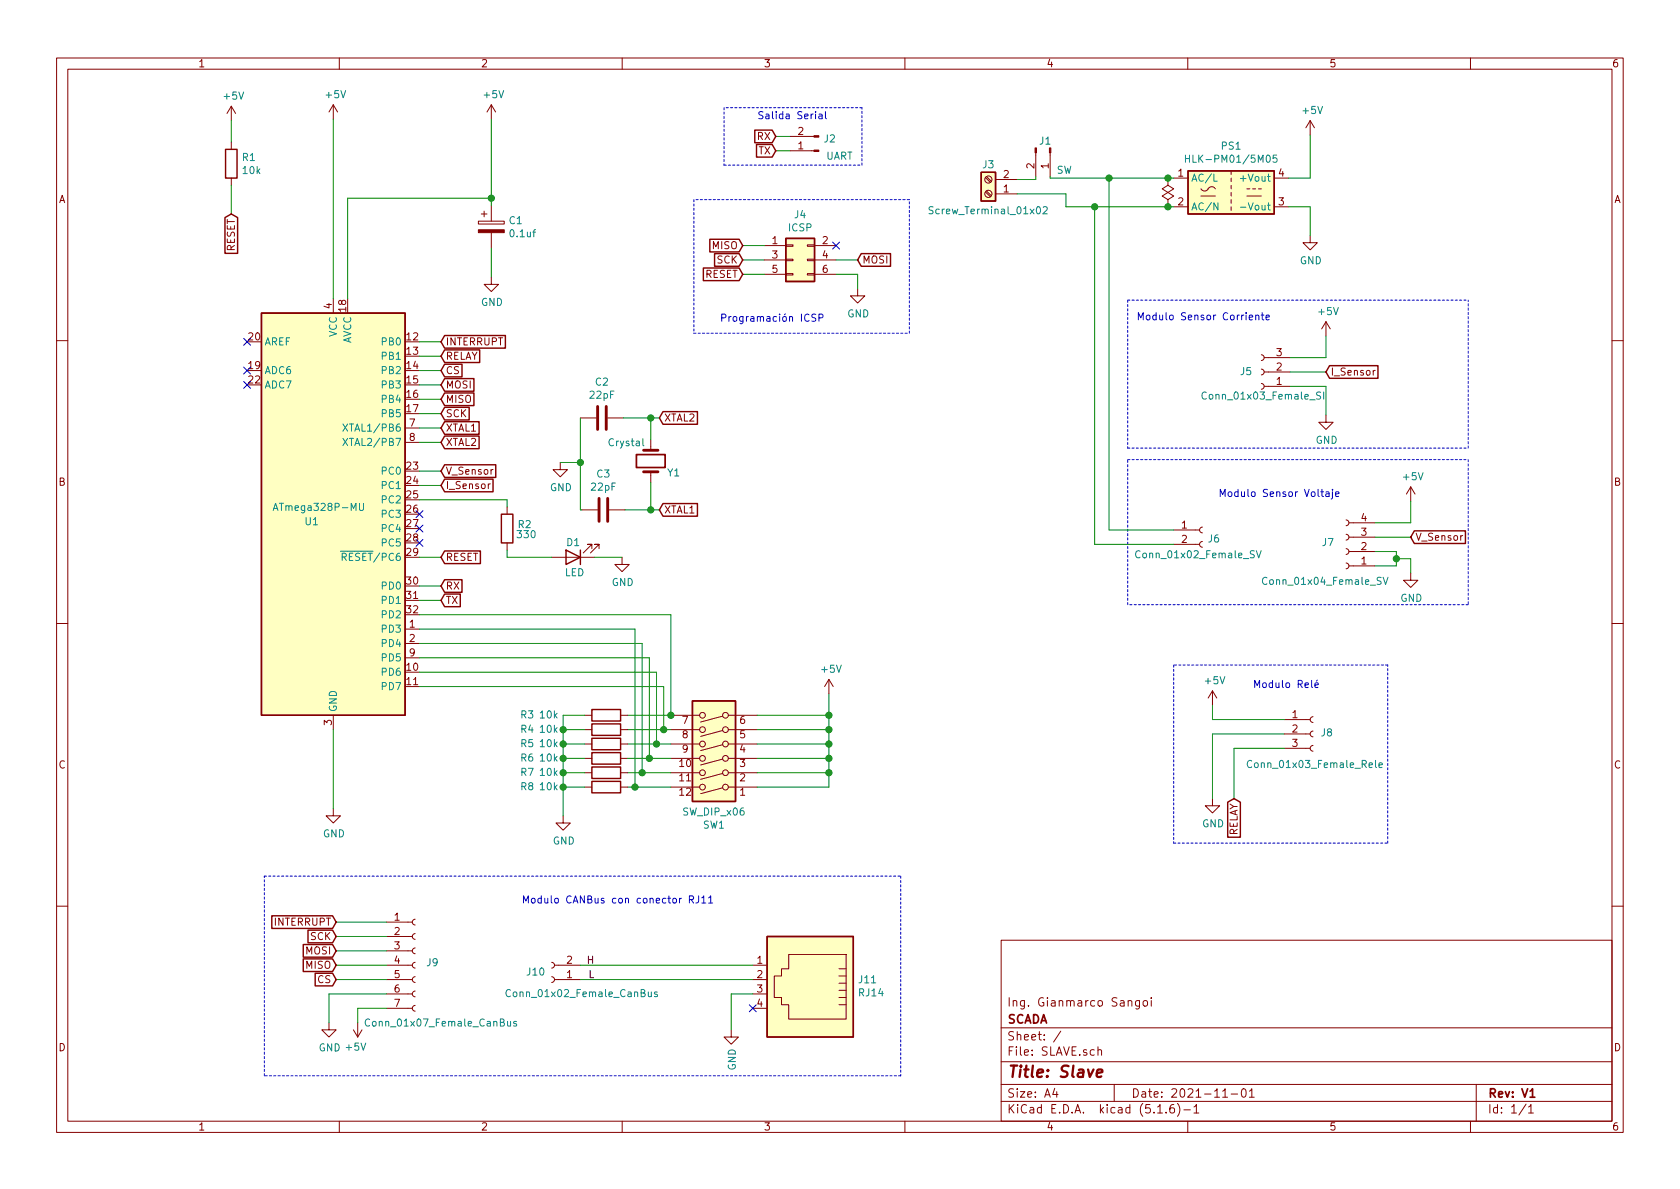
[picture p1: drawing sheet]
<svg xmlns="http://www.w3.org/2000/svg" width="297mm" height="210mm" viewBox="0 0 297 210" stroke-linecap="round" stroke-linejoin="round" font-family="sans-serif">
<g fill="none" stroke="#840000" stroke-width=".18">
<path d="M10 10.3h277v189.9h-277zM12 12.2h273v186.1h-273zM40.9 18.8v2.5M40.9 18.8l-.8 1.3M40.9 18.8l.8 1.3M58.9 18.5v2.6M58.9 18.5l-.7 1.3M58.9 18.5l.8 1.3M60 10.3v1.9M86.9 18.5v2.6M86.9 18.5l-.8 1.3M86.9 18.5l.7 1.3"/>
<path d="M110 10.3v1.9M160 10.3v1.9M210 10.3v1.9M260 10.3v1.9M40.9 25.1v1.3M40.9 31.5v1.3M84.6 39.1h4.6v.5h-4.6zM85.1 37.8h1M85.6 37.3v1M86.9 36.3v2.8M139.7 24.1h4.2M139.7 26.7h4.2"/>
<path d="M174.2 31.4l.9 .9M174.2 34l.9 .8M174.4 31.2l.9 .9M174.4 33.8l.9 .8M176 34.3h3.8M176 31.7h3.8M183.1 27v4.2M185.7 27v4.2M206.5 35.3l1-.6-1-.7-1 .7 1 .6v1.3M206.5 36.6h.1M206.5 31.5v1.3l1 .6-1 .6-1-.6 1-.6M206.5 31.5h.1"/>
<path d="M207.5 31.5h2.6M207.5 36.6h2.6M212.3 33.4a.81 .81 0 0 0 .8 .4 .81 .81 0 0 0 .7-.6 .73 .73 0 0 1 1.1 .2M212.3 34.7h2.6M217.7 30.2v.7M217.7 31.5v.6M217.7 32.8v.6M217.7 34v.7M217.7 35.3v.6M217.7 36.6v.6M220.5 34.7h2.5M220.5 33.4h.5"/>
<path d="M221.5 33.4h.5M222.5 33.4h.5M225.3 31.5h2.5M225.3 36.6h2.5M231.6 21.3l-.7 1.3M231.6 21.3v2.6M231.6 21.3l.8 1.3M58.9 52.8v2.6M86.9 49v1.3h1.2l-1.2 1.3-1.3-1.3h1.3M86.9 41.1v2.8M135.1 43.4h3.8M135.1 46h3.8"/>
<path d="M135.1 48.5h3.8M138.9 48.4h1.3v.2h-1.3zM138.9 43.3h1.3v.3h-1.3zM138.9 45.8h1.3v.3h-1.3zM142.7 48.4h1.3v.2h-1.3zM142.7 43.3h1.3v.3h-1.3zM142.7 45.8h1.3v.3h-1.3zM144 43.4h3.8M144 46h3.8M144 48.5h3.8M151.6 51v1.3h1.3l-1.3 1.3-1.2-1.3h1.2M231.6 41.7v1.2h1.3l-1.3 1.3-1.2-1.3h1.2"/>
<path d="M234.4 56.9l-.7 1.3M234.4 56.9v2.5M234.4 56.9l.8 1.3M10 60.2h2M71.6 75.7h2.6M71.6 78.2h2.6M102.6 73.9h2.8M107.4 73.9h2.8M115.1 77.7v1.9M223 62.7l.3 .2 .2 .2-.1 .5-.4 .1M223 65.3l.3 .1 .2 .3-.1 .4-.4 .2M223 67.8l.3 .1 .2 .3-.1 .5-.4 .1"/>
<path d="M223.5 63.2h4.6M223.5 65.8h4.6M223.5 68.3h4.6M234.4 73.4v1.3h1.3l-1.3 1.2-1.2-1.2h1.2M243.2 65.5l-.4 .2M285 60.2h2M86.7 85.6l-.4 .2M87.2 83l-.4 .3M89.7 89.7v1.2M89.7 96v1.3M97.5 98.5h7.7M99.1 81.8v1.3h1.2l-1.2 1.2-1.3-1.2h1.3"/>
<path d="M102.9 90.2h2.8M104.6 97v-.7h-.7h.7l-1.5 1.5M105.9 97v-.7h-.7h.7l-1.5 1.5M107.7 90.2h2.8M110 98.5v1.3h1.3l-1.3 1.3-1.3-1.3h1.3M115.1 83.4v1.9M207.5 96.3h4.6M207.5 93.7h4.6M212.6 95.8l-.3 .1-.2 .3 .1 .4 .4 .2M212.6 93.2l-.3 .1-.2 .3 .1 .4 .4 .2M238 91.9l.3 .2 .2 .2-.1 .5-.4 .2M238 94.5l.3 .1 .2 .3-.1 .4-.4 .2"/>
<path d="M238 97l.3 .1 .2 .3-.1 .5-.4 .1M238 99.6l.3 .1 .2 .3-.1 .4-.4 .2M238.5 92.5h4.6M238.5 95h4.6M238.5 97.5h4.6M249.4 86.1l-.7 1.3M249.4 86.1v2.5M249.4 86.1l.8 1.3M258.6 94.7l-.3 .2M10 110.3h2M71.6 111.2h2.6M71.6 113.8h2.6"/>
<path d="M71.6 116.3h2.6M238.5 100.1h4.6M249.4 101.3v1.3h1.3l-1.3 1.3-1.2-1.3h1.2M285 110.3h2M58.9 126.5v2.5M103.4 126.5h1.2M103.4 129h1.2M103.4 131.6h1.2M103.4 134.1h1.2M103.4 136.6h1.2M103.4 139.2h1.2M109.7 126.5h1.3"/>
<path d="M109.7 129h1.3M109.7 131.6h1.3M109.7 134.1h1.3M109.7 136.6h1.3M109.7 139.2h1.3M118.6 126.5h5.1M118.6 129h5.1M118.6 131.6h5.1M118.6 134.1h5.1M118.6 136.6h5.1M118.6 139.2h5.1M127.8 126.6l-3.9 1.1"/>
<path d="M127.8 129.2l-3.9 1M127.8 131.7l-3.9 1M127.8 134.2l-3.9 1.1M127.8 136.8l-3.9 1M127.8 139.3l-3.9 1.1M128.8 126.5h5.1M128.8 129h5.1M128.8 131.6h5.1M128.8 134.1h5.1M128.8 136.6h5.1M128.8 139.2h5.1M146.6 120.1l-.8 1.3"/>
<path d="M146.6 120.1v2.6M146.6 120.1l.7 1.3M214.4 122.2l-.8 1.2M214.4 122.2v2.5M214.4 122.2l.7 1.2M227.1 132.3h4.5M227.1 129.8h4.5M227.1 127.2h4.5M232.2 131.8l-.3 .1-.3 .4 .1 .3 .5 .2M232.2 129.3l-.3 .1-.3 .3 .1 .4 .5 .2M232.2 126.7l-.3 .1-.3 .4 .1 .4 .5 .2M58.9 143v1.3h1.3l-1.3 1.2-1.2-1.2h1.2"/>
<path d="M99.6 144.3v1.2h1.2l-1.2 1.3-1.3-1.3h1.3M214.4 141.2v1.3h1.2l-1.2 1.3-1.3-1.3h1.3M10 160.2h2M68.3 170.7h4.6M68.3 173.2h4.6M68.3 175.8h4.6M68.3 178.3h4.6M68.3 168.1h4.6M68.3 165.6h4.6M68.3 163.1h4.6M73.4 177.8l-.3 .1-.2 .3 .1 .4 .4 .2M73.4 175.3l-.3 .1-.2 .3 .1 .4 .4 .2"/>
<path d="M73.4 172.7l-.3 .1-.2 .3 .1 .4 .4 .2M73.4 170.2l-.3 .1-.2 .3 .1 .4 .4 .2M73.4 167.6l-.3 .1-.2 .4 .1 .3 .4 .3M73.4 165.1l-.3 .1-.2 .3 .1 .4 .4 .2M73.4 162.6l-.3 .1-.2 .3 .1 .4 .4 .2M97.5 170.2l.4 .1 .1 .3-.1 .4-.4 .2M97.5 172.7l.4 .1 .1 .3-.1 .5-.4 .1M98 170.7h4.6M98 173.2h4.6M133.1 170.7h2.5M133.1 173.2h2.5M133.1 175.8h2.5"/>
<path d="M133.1 178.3h2.5M139.4 168.8h10.2v11.4h-10.2v-2.5h-1.2v-1.3h-1.3v-3.8h1.3v-1.3h1.2zM148.3 171.3h1.3M148.3 172.6h1.3M148.3 173.9h1.3M148.3 175.1h1.3M148.3 176.4h1.3M148.3 177.7h1.3M177 166.3h108v32h-108zM199.5 177.1v-.1a.37 .37 0 0 1 .6 .1v.8M201.5 176.9v1.2l-.3 .3h-.4M201.5 177l-.5-.1-.2 .3v.6l.2 .1 .5-.1"/>
<path d="M202.2 177.1l.2-.2 .4 .2 .1 .5-.1 .2-.4 .1-.2-.1zM203.6 176.4v.2M203.6 176.9v1M285 160.2h2M58.2 180.8v1.3h1.2l-1.2 1.3-1.3-1.3h1.3M60 198.3v1.9M62.5 182.1l.7 1.3M63.2 180.8v2.6M64 182.1l-.8 1.3M110 198.3v1.9M129.3 182.1v1.3h1.3l-1.3 1.3-1.3-1.3h1.3M160 198.3v1.9"/>
<path d="M177 194.8h108M177 191.8h108M177 187.8h108M177 181.8h108M186.5 192.5l-.4 1h1M186.8 193v1M187.6 182.3l-1.3 2M194.1 185.7l.2-.1 .4 .1 .1 .9M194.1 185.1v1.5M197 191.8v3M204.7 196.8h.8M206.2 196.7v.1"/>
<path d="M207.5 195.3a.59 .59 0 0 0-.7 .7v.5l.2 .2 .4 .1 .2-.1 .1-.5-.2-.2-.4-.1-.3 .3M208.2 195.1a1.71 1.71 0 0 1 0 2.3M209.3 196.3h1.2M210 198.3v1.9M211.1 195.8l.4-.5v1.5M211.1 196.8h.9M216.2 193l.4-.5v1.5M216.2 194h.8M217.7 193.5h1.1M219.6 192.7l.4-.2a.94 .94 0 0 1 0 1.5 .82 .82 0 0 1-.4-1.3zM220.9 193l.4-.5v1.5M220.9 194h.9"/>
<path d="M260 198.3v1.9M261 191.8v6.5M269.8 195.2l-1.2 2M270.3 195.8l.4-.5v1.5M270.3 196.8h.8"/>
<circle cx="174.8" cy="31.7" r=".63"/>
<circle cx="174.8" cy="34.3" r=".63"/>
<circle cx="124.2" cy="126.5" r=".51"/>
<circle cx="124.2" cy="129" r=".51"/>
<circle cx="124.2" cy="139.2" r=".51"/>
<circle cx="124.2" cy="131.6" r=".51"/>
<circle cx="124.2" cy="134.1" r=".51"/>
<circle cx="124.2" cy="136.6" r=".51"/>
<circle cx="128.3" cy="126.5" r=".51"/>
<circle cx="128.3" cy="131.6" r=".51"/>
<circle cx="128.3" cy="136.6" r=".51"/>
<circle cx="128.3" cy="129" r=".51"/>
<circle cx="128.3" cy="139.2" r=".51"/>
<circle cx="128.3" cy="134.1" r=".51"/>
</g>
<path d="M112.5 80.4h5.1v2.3h-5.1zM270.5 194h.9" fill="none" stroke="#840000" stroke-width=".3"/>
<path d="M193.9 189.8l1-.2v-.4l-.6-.1-.3 .3v.9l.1 .1 .6-.1" fill="none" stroke="#840000" stroke-width=".41"/>
<g fill="none" stroke="#840000" stroke-width=".25">
<path d="M39.8 38.5l1.1-.7 1.1 .7v6.3h-2.2zM39.9 26.4h2v5.1h-2zM133.5 23h3l.7 1.1-.7 1.1h-3zM133.8 25.5h2.7l.7 1.2-.7 1.1h-2.7zM173.5 30.5h2.5v5.1h-2.5zM210.1 30.2h15.2v7.6h-15.2zM46.2 55.4h25.4v71.1h-25.4zM78.6 59.3h10.8v2.3h-10.8l-.6-1.2zM124.4 47.4h6.3l.6 1.1-.6 1.1h-6.3zM125.5 42.3h5.2l.6 1.1-.6 1.1h-5.2zM126.3 44.9h4.4l.6 1.1-.6 1.1h-4.4zM138.9 42.2h5.1v7.6h-5.1z"/>
<path d="M152.3 44.9h5.2v2.2h-5.2l-.7-1.1zM78.6 74.6h6.1v2.2h-6.1l-.6-1.1zM78.6 77.1h6.1v2.2h-6.1l-.6-1.1zM78.6 69.5h5.2v2.2h-5.2l-.6-1.1zM78.6 72h4.4v2.3h-4.4l-.6-1.2zM78.6 66.9h5.2v2.3h-5.2l-.6-1.1zM78.6 61.9h6.2v2.2h-6.2l-.6-1.1zM78.6 64.4h3.1v2.2h-3.1l-.6-1.1zM117.2 72.8h6.1v2.2h-6.1l-.6-1.1zM235.1 64.7h8.5v2.2h-8.5l-.7-1.1zM78.6 97.4h6.3v2.3h-6.3l-.6-1.2zM78.6 84.7h8.6v2.3h-8.6l-.6-1.2z"/>
<path d="M78.6 82.2h9.1v2.2h-9.1l-.6-1.1zM88.6 90.9h2.1v5.1h-2.1zM100.1 97.3l2.5 1.2-2.5 1.3zM102.6 97.3v2.5M117.2 89h6.1v2.3h-6.1l-.6-1.1zM250.1 93.9h9v2.2h-9l-.7-1.1zM78.6 102.5h3.1v2.2h-3.1l-.6-1.1zM78.6 105h2.8v2.3h-2.8l-.6-1.1zM104.6 125.5h5.1v2h-5.1zM104.6 128h5.1v2h-5.1zM104.6 130.6h5.1v2h-5.1zM104.6 133.1h5.1v2h-5.1z"/>
<path d="M104.6 135.6h5.1v2.1h-5.1zM104.6 138.2h5.1v2h-5.1zM122.4 123.9h7.6v17.8h-7.6zM217.1 141.9l1.1-.7 1.1 .7v6.2h-2.2zM48.1 161.9h10.7l.6 1.2-.6 1.1h-10.7zM53.6 167h5.2l.6 1.1-.6 1.2h-5.2zM53.6 169.6h5.2l.6 1.1-.6 1.1h-5.2zM54.5 164.5h4.3l.6 1.1-.6 1.1h-4.3zM55.7 172.1h3.1l.6 1.1-.6 1.1h-3.1zM135.6 165.6h15.3v17.8h-15.3z"/>
</g>
<g fill="#840000" stroke="#840000" stroke-width=".18">
<path d="M84.6 40.6h4.6v.5h-4.6z"/>
<path d="M183 26.2h.3v.8h-.3z"/>
<path d="M185.5 26.2h.3v.8h-.3z"/>
<path d="M143.9 24h.9v.3h-.9z"/>
<path d="M143.9 26.5h.9v.3h-.9z"/>
</g>
<path d="M105.7 71.9v4M107.2 71.9v4M113.8 79.6h2.5M105.9 88.1v4.1M107.4 88.1v4.1M113.8 83.4h2.5" fill="none" stroke="#840000" stroke-width=".51"/>
<g fill="none" stroke="#008484" stroke-width=".18">
<path d="M165 36.6l-.5-.1-.2 .2 .1 .4 .5 .2 .1 .3-.3 .2h-.4M184.5 36.7l.4-.2 .3 .4-.1 .2-.7 .7h.8M209.6 27.4v1.3M209.6 28h.7M214.6 30.8v1.2h.6M215.3 35.9v1.2l-.7-1.2v1.2M219.3 36.6h1M225.7 27.4h-.6v.6l.5-.1 .2 .3v.3l-.2 .2-.5-.1M60.6 75l.9 1.2M60.6 77.5l.9 1.3M61.5 75l-.9 1.2M61.5 77.5l-.9 1.3"/>
<path d="M113.7 77.6v1.1l.1 .1M213.3 69.4a.5 .5 0 0 0-.6 0 .5 .5 0 0 0-.2 .6 .45 .45 0 0 0 .3 .5 .45 .45 0 0 0 .5 0M233.5 69.4l-.5-.1-.2 .1v.3l.1 .2 .5 .1 .1 .4-.3 .2-.4-.1M234 69.3v1.3M48.3 90.3l.4-1.3 .4 1.3M48.4 89.9h.6M60.2 97.5h1.3M60.5 98.5l.6-.1 .1-.1v-.3l-.2-.2h-.5v1.3M60.8 98.5l.4 .6M63.6 89v1l.2 .3h.2l.3-.3v-1M201.6 97.5a.6 .6 0 0 0-.9 .4 .6 .6 0 0 0 .6 .7l.3-.1M222.1 97.4l.5 1.2 .4-1.2"/>
<path d="M224 102.2a.6 .6 0 0 0-.8 .4 .6 .6 0 0 0 .5 .7l.3-.1M244.6 102.1l.4 1.2 .4-1.2M221.3 134.6a.6 .6 0 0 0-.8 .4 .6 .6 0 0 0 .6 .7l.2-.1M243.8 135.3l.6-.1-.1-.3h-.3l-.2 .2 .1 .6h.4M90.2 175.1a.6 .6 0 0 0-.8 .4 .6 .6 0 0 0 .6 .7l.2-.1M114.6 175.4l.1 .8h.3l.2-.1M115.2 175.4v.8M116.2 175.5l-.3-.1-.2 .2 .1 .2 .4 .1v.3h-.5M65.4 180.3a.6 .6 0 0 0-.9 .4 .6 .6 0 0 0 .6 .8l.3-.2M89.7 180.6l.1 .8 .3 .1 .2-.2M90.3 180.6v.9M91.3 180.7l-.3-.1-.2 .2 .1 .2 .4 .1v.3h-.5"/>
</g>
<g fill="#ffffc2" stroke="#ffffc2" stroke-width=".18">
<path d="M210.1 30.2h15.2v7.6h-15.2z"/>
<path d="M138.9 42.2h5.1v7.6h-5.1z"/>
<path d="M46.2 55.4h25.4v71.1h-25.4z"/>
<path d="M135.6 165.6h15.3v17.8h-15.3z"/>
<path d="M173.5 30.5h2.5v5.1h-2.5z"/>
<path d="M122.4 123.9h7.6v17.8h-7.6z"/>
</g>
<g fill="none" stroke="#0000c2" stroke-width=".18" stroke-dasharray=".4 .4">
<path d="M128 19v10.2M152.4 19h-24.4M122.7 35.3v23.6M128 29.2h24.4M152.4 29.2v-10.2M160.8 35.3h-38.1M122.7 58.9h38.1M160.8 58.9v-23.6M199.4 53.1v26.1M199.4 53.1h60.2M199.4 79.2h60.2M259.6 79.2v-26.1"/>
<path d="M199.4 81.3h60.2M259.6 81.3v25.6M199.4 106.9v-25.6M207.5 117.6v31.5M245.4 117.6h-37.9M259.6 106.9h-60.2M46.7 154.9h112.6M159.3 154.9v35.3M207.5 149.1h37.9M245.4 149.1v-31.5M46.7 190.2v-35.3M159.3 190.2h-112.6"/>
</g>
<g fill="none" stroke="#008400" stroke-width=".18">
<path d="M40.9 21.3v3.8M40.9 32.8v5M58.9 21.1v31.7M86.9 35h-25.4v17.8M86.9 21.1v15.2M137.2 24.1h2.5M137.2 26.7h2.5M179.8 34.3h8.7v2.3h19M183.1 31.2v.5h-3.3M185.7 31.2v.3h21.8M193.5 36.6v59.7h14M196.1 31.5v62.2h11.4"/>
<path d="M227.8 36.6h3.8v5.1M231.6 23.9v7.6h-3.8M86.9 43.9v5.1M131.3 46h3.8M131.3 48.5h3.8M131.3 43.4h3.8M147.8 46h3.8M147.8 48.5h3.8v2.5M234.4 59.4v3.8h-6.3M74.2 73.1h3.8M74.2 70.6h3.8M74.2 68.1h3.8"/>
<path d="M74.2 60.4h3.8M74.2 78.2h3.8M74.2 75.7h3.8M74.2 65.5h3.8M74.2 63h3.8M102.6 73.9v16.3h.3M110.2 73.9h6.4M115.1 73.9v3.8M228.1 65.8h6.3M228.1 68.3h6.3v5.1M74.2 98.5h3.8M74.2 88.4h15.5v1.3"/>
<path d="M74.2 85.8h3.8M74.2 83.3h3.8M89.7 97.3v1.2h7.8M99.1 81.8h3.5M105.2 98.5h4.8M110.5 90.2h6.1M115.1 85.3v4.9M243.1 97.5h3.8v2.6h-3.8M243.1 95h6.3M246.9 98.8h2.5v2.5M249.4 88.6v3.9h-6.3M74.2 113.8h39.3v22.8"/>
<path d="M74.2 118.9h41.9v12.7M74.2 108.7h44.4v17.8h-7.6M74.2 116.3h40.6v17.8M74.2 111.2h38.1v28M74.2 106.2h3.8M74.2 103.6h3.8M58.9 129v14M74.2 121.4h43.1v7.6M99.6 129h3.8M99.6 131.6h3.8M99.6 134.1h3.8M99.6 136.6h3.8"/>
<path d="M99.6 139.2h3.8M103.4 126.5h-3.8v17.8M111 129h7.6M111 131.6h7.6M111 134.1h7.6M111 136.6h7.6M111 139.2h7.6M133.9 126.5h12.7M133.9 129h12.7M133.9 131.6h12.7M133.9 134.1h12.7M133.9 136.6h12.7"/>
<path d="M146.6 122.7v16.5h-12.7M214.4 124.7v2.5h12.7M227.1 129.8h-12.7v11.4M227.1 132.3h-8.9v8.9M59.4 165.6h8.9M59.4 170.7h8.9M59.4 173.2h8.9M59.4 163.1h8.9M59.4 168.1h8.9M68.3 175.8h-10.1v5M68.3 178.3h-5.1v2.5M102.6 170.7h30.5"/>
<path d="M102.6 173.2h30.5M133.1 175.8h-3.8v6.3"/>
</g>
<g fill="none" stroke="#0000c2" stroke-width=".18">
<path d="M145.9 19.7v1.1l.2 .2M144.8 20.2h.5l.1 .8M145.4 20.5h-.5l-.1 .2v.2h.6M144.2 55.6l-.4-.1-.2 .2v.4l.6 .2v.3l-.2 .2h-.5M144.8 56.2l.7-.1v-.4l-.2-.2h-.5v1.3M220.9 56.1l.6-.1-.1-.2-.3-.1-.2 .2v.6h.5M222 55.8l.2-.1 .3 .1 .1 .8M222 55.7v.9M223 55.7h.5M223.2 55.3v1.1l.3 .2M223.9 56.1l.5-.1v-.2l-.4-.1-.1 .2v.6h.5M233.5 87h.5"/>
<path d="M233.7 86.5v1.1l.3 .2M234.4 87h.5l.1 .8M235 87.3h-.4l-.2 .2v.3h.6M235.6 87v1.1l-.2 .1M235.6 86.5v.2M236.1 87.4l.7-.1-.1-.3h-.4l-.2 .1 .1 .7h.5M231.9 120.3v1.1l.2 .2M232.5 121.2l.6-.1-.1-.3-.3-.1-.2 .2 .1 .6h.4M232.9 120.3l-.2 .1M121.9 159.1l.6-.1 .1-.2v-.3l-.2-.1h-.5v1.3M122.2 159.1l.4 .6M123.5 158.4v.9a.39 .39 0 0 1-.5 .4"/>
<path d="M124.1 158.8l.3-.4v1.3M124.1 159.7h.7M125.3 158.8l.4-.4v1.3M125.3 159.7h.7"/>
</g>
<g fill="#008400" stroke="#008400" stroke-width=".25">
<circle cx="99.6" cy="129" r=".51"/>
<circle cx="99.6" cy="139.2" r=".51"/>
<circle cx="206.5" cy="31.5" r=".51"/>
<circle cx="206.5" cy="36.6" r=".51"/>
<circle cx="99.6" cy="131.6" r=".51"/>
<circle cx="193.5" cy="36.6" r=".51"/>
<circle cx="99.6" cy="136.6" r=".51"/>
<circle cx="86.9" cy="35" r=".51"/>
<circle cx="196.1" cy="31.5" r=".51"/>
<circle cx="115.1" cy="90.2" r=".51"/>
<circle cx="146.6" cy="129" r=".51"/>
<circle cx="146.6" cy="126.5" r=".51"/>
<circle cx="117.3" cy="129" r=".51"/>
<circle cx="146.6" cy="131.6" r=".51"/>
<circle cx="116.1" cy="131.6" r=".51"/>
<circle cx="115.1" cy="73.9" r=".51"/>
<circle cx="146.6" cy="134.1" r=".51"/>
<circle cx="114.8" cy="134.1" r=".51"/>
<circle cx="113.5" cy="136.6" r=".51"/>
<circle cx="146.6" cy="136.6" r=".51"/>
<circle cx="246.9" cy="98.8" r=".51"/>
<circle cx="112.3" cy="139.2" r=".51"/>
<circle cx="99.6" cy="134.1" r=".51"/>
<circle cx="102.6" cy="81.8" r=".51"/>
<circle cx="118.6" cy="126.5" r=".51"/>
</g>
<g fill="none" stroke="#000084" stroke-width=".18">
<path d="M43.1 59.8l1.2 1.3M44.3 59.8l-1.2 1.3M147.2 42.8l1.2 1.2M148.4 42.8l-1.2 1.2M43.1 67.5l1.2 1.2M43.1 64.9l1.2 1.2M44.3 67.5l-1.2 1.2M44.3 64.9l-1.2 1.2M73.6 90.3l1.2 1.2M73.6 92.9l1.2 1.2M73.6 95.4l1.2 1.2M74.8 90.3l-1.2 1.2"/>
<path d="M74.8 92.9l-1.2 1.2M74.8 95.4l-1.2 1.2M132.5 177.7l1.2 1.2M133.7 177.7l-1.2 1.2"/>
</g>
<text font-size="2.8" fill="#840000" x="178" y="190.5">Title: Slave</text>
<g font-size="2.1" fill="#840000">
<text x="178" y="178">Ing. Gianmarco Sangoi</text>
<text x="178" y="184">Sheet: /</text>
<text x="178" y="181">SCADA</text>
<text x="178" y="186.7">File: SLAVE.sch</text>
<text x="178" y="196.9">KiCad E.D.A. kicad (5.1.6)-1</text>
<text x="178" y="194.1">Size: A4</text>
<text x="200" y="194.1">Date: 2021-11-01</text>
<text x="263" y="194.1">Rev: V1</text>
<text x="263" y="196.9">Id: 1/1</text>
</g>
<g font-size="1.8" fill="#840000">
<text x="35" y="11.9">1</text>
<text x="85" y="11.9">2</text>
<text x="135" y="11.9">3</text>
<text x="185" y="11.9">4</text>
<text x="235" y="11.9">5</text>
<text x="285" y="11.9">6</text>
<text x="141.1" y="23.9">2</text>
<text x="133.9" y="24.8">RX</text>
<text x="134.1" y="27.3">TX</text>
<text x="141.1" y="26.4">1</text>
<text x="182.9" y="29.8" transform="rotate(-90 182.9 29.8)">2</text>
<text x="185.4" y="29.8" transform="rotate(-90 185.4 29.8)">1</text>
<text x="10.4" y="35.9">A</text>
<text x="177.4" y="34">1</text>
<text x="177.4" y="31.5">2</text>
<text x="208.3" y="31.2">1</text>
<text x="226.1" y="31.2">4</text>
<text x="285.4" y="35.9">A</text>
<text x="208.3" y="36.3">2</text>
<text x="226.1" y="36.3">3</text>
<text x="41.5" y="44.5" transform="rotate(-90 41.5 44.5)">RESET</text>
<text x="126" y="44.1">MISO</text>
<text x="126.8" y="46.6">SCK</text>
<text x="136.6" y="43.2">1</text>
<text x="136.6" y="45.7">3</text>
<text x="145.4" y="43.2">2</text>
<text x="145.4" y="45.7">4</text>
<text x="152.4" y="46.6">MOSI</text>
<text x="124.6" y="49.1">RESET</text>
<text x="136.6" y="48.3">5</text>
<text x="145.4" y="48.3">6</text>
<text x="58.7" y="54.6" transform="rotate(-90 58.7 54.6)">4</text>
<text x="61.2" y="55.1" transform="rotate(-90 61.2 55.1)">18</text>
<text x="44" y="65.3">19</text>
<text x="44" y="60.2">20</text>
<text x="71.9" y="60.2">12</text>
<text x="71.9" y="62.7">13</text>
<text x="71.9" y="65.3">14</text>
<text x="78.8" y="61.1">INTERRUPT</text>
<text x="78.8" y="63.6">RELAY</text>
<text x="225.7" y="65.5">2</text>
<text x="225.7" y="63">3</text>
<text x="44" y="67.8">22</text>
<text x="71.9" y="67.8">15</text>
<text x="71.9" y="70.4">16</text>
<text x="78.8" y="71.2">MISO</text>
<text x="78.8" y="68.7">MOSI</text>
<text x="78.8" y="66.2">CS</text>
<text x="225.7" y="68.1">1</text>
<text x="235.2" y="66.4">I_Sensor</text>
<text x="71.9" y="72.9">17</text>
<text x="72.4" y="75.4">7</text>
<text x="72.4" y="78">8</text>
<text x="78.8" y="76.3">XTAL1</text>
<text x="78.8" y="73.8">SCK</text>
<text x="117.4" y="74.5">XTAL2</text>
<text x="71.9" y="83.1">23</text>
<text x="78.8" y="78.9">XTAL2</text>
<text x="78.8" y="83.9">V_Sensor</text>
<text x="10.4" y="85.9">B</text>
<text x="71.9" y="85.6">24</text>
<text x="71.9" y="88.1">25</text>
<text x="78.8" y="86.5">I_Sensor</text>
<text x="285.4" y="85.9">B</text>
<text x="71.9" y="90.7">26</text>
<text x="71.9" y="93.2">27</text>
<text x="71.9" y="95.8">28</text>
<text x="117.4" y="90.8">XTAL1</text>
<text x="208.9" y="93.5">1</text>
<text x="240.7" y="94.7">3</text>
<text x="240.7" y="92.2">4</text>
<text x="250.2" y="95.6">V_Sensor</text>
<text x="71.9" y="98.3">29</text>
<text x="78.8" y="99.2">RESET</text>
<text x="208.9" y="96">2</text>
<text x="240.7" y="99.8">1</text>
<text x="240.7" y="97.3">2</text>
<text x="71.9" y="103.4">30</text>
<text x="71.9" y="105.9">31</text>
<text x="78.8" y="104.3">RX</text>
<text x="78.8" y="106.8">TX</text>
<text x="71.9" y="108.5">32</text>
<text x="72.4" y="111">1</text>
<text x="72.4" y="113.5">2</text>
<text x="71.9" y="118.6">10</text>
<text x="72.4" y="116.1">9</text>
<text x="71.9" y="121.2">11</text>
<text x="58.7" y="128.2" transform="rotate(-90 58.7 128.2)">3</text>
<text x="120.7" y="128">7</text>
<text x="120.7" y="130.6">8</text>
<text x="130.8" y="130.6">5</text>
<text x="130.8" y="128">6</text>
<text x="228.5" y="127">1</text>
<text x="228.5" y="129.5">2</text>
<text x="10.4" y="135.9">C</text>
<text x="120.2" y="135.6">10</text>
<text x="120.7" y="133.1">9</text>
<text x="130.8" y="135.6">3</text>
<text x="130.8" y="133.1">4</text>
<text x="228.5" y="132.1">3</text>
<text x="285.4" y="135.9">C</text>
<text x="120.2" y="138.2">11</text>
<text x="120.2" y="140.7">12</text>
<text x="130.8" y="140.7">1</text>
<text x="130.8" y="138.2">2</text>
<text x="218.8" y="148" transform="rotate(-90 218.8 148)">RELAY</text>
<text x="48.5" y="163.7">INTERRUPT</text>
<text x="54.9" y="166.2">SCK</text>
<text x="69.7" y="162.8">1</text>
<text x="69.7" y="165.3">2</text>
<text x="69.7" y="167.9">3</text>
<text x="54.1" y="168.8">MOSI</text>
<text x="54.1" y="171.3">MISO</text>
<text x="56.2" y="173.9">CS</text>
<text x="69.7" y="170.4">4</text>
<text x="69.7" y="173">5</text>
<text x="100.2" y="173">1</text>
<text x="100.2" y="170.4">2</text>
<text x="133.9" y="170.4">1</text>
<text x="133.9" y="173">2</text>
<text x="69.7" y="175.5">6</text>
<text x="69.7" y="178">7</text>
<text x="133.9" y="175.5">3</text>
<text x="133.9" y="178">4</text>
<text x="10.4" y="185.9">D</text>
<text x="285.4" y="185.9">D</text>
<text x="35" y="199.9">1</text>
<text x="85" y="199.9">2</text>
<text x="135" y="199.9">3</text>
<text x="185" y="199.9">4</text>
<text x="235" y="199.9">5</text>
<text x="285" y="199.9">6</text>
</g>
<g font-size="1.8" fill="#008484">
<text x="39.7" y="17.6">+5V</text>
<text x="57.7" y="17.4">+5V</text>
<text x="85.6" y="17.4">+5V</text>
<text x="230.4" y="20.2">+5V</text>
<text x="42.9" y="28.5">R1</text>
<text x="145.7" y="25.2">J2</text>
<text x="146" y="28.2">UART</text>
<text x="173.8" y="29.8">J3</text>
<text x="183.8" y="25.6">J1</text>
<text x="210.8" y="28.8">HLK-PM01/5M05</text>
<text x="216" y="26.5">PS1</text>
<text x="43" y="30.8">10k</text>
<text x="186.8" y="30.7">SW</text>
<text x="210.6" y="32.1">AC/L</text>
<text x="219.8" y="32.1">+Vout</text>
<text x="90.1" y="39.6">C1</text>
<text x="90.3" y="42">0.1uf</text>
<text x="139.4" y="40.9">ICSP</text>
<text x="140.5" y="38.6">J4</text>
<text x="165" y="37.9">Screw_Terminal_01x02</text>
<text x="210.6" y="37.2">AC/N</text>
<text x="220.3" y="37.2">-Vout</text>
<text x="229.8" y="46.7">GND</text>
<text x="59.6" y="59.6" transform="rotate(-90 59.6 59.6)">VCC</text>
<text x="85" y="54.1">GND</text>
<text x="149.8" y="56.1">GND</text>
<text x="233.2" y="55.7">+5V</text>
<text x="46.7" y="61.1">AREF</text>
<text x="62.1" y="60.9" transform="rotate(-90 62.1 60.9)">AVCC</text>
<text x="67.7" y="61.1">PB0</text>
<text x="67.7" y="63.6">PB1</text>
<text x="46.7" y="66.2">ADC6</text>
<text x="46.7" y="68.7">ADC7</text>
<text x="67.7" y="66.2">PB2</text>
<text x="67.7" y="68.7">PB3</text>
<text x="67.7" y="71.2">PB4</text>
<text x="104.4" y="70.5">22pF</text>
<text x="105.3" y="68.2">C2</text>
<text x="213.3" y="70.7">Conn_01x03_Female_SI</text>
<text x="219.4" y="66.3">J5</text>
<text x="61.6" y="76.3">XTAL1/PB6</text>
<text x="67.7" y="73.8">PB5</text>
<text x="61.6" y="78.9">XTAL2/PB7</text>
<text x="67.7" y="83.9">PC0</text>
<text x="107.7" y="78.9">Crystal</text>
<text x="232.6" y="78.5">GND</text>
<text x="67.7" y="86.5">PC1</text>
<text x="67.7" y="89">PC2</text>
<text x="97.2" y="86.9">GND</text>
<text x="104.6" y="86.8">22pF</text>
<text x="105.6" y="84.4">C3</text>
<text x="118.1" y="84.2">Y1</text>
<text x="248.2" y="84.9">+5V</text>
<text x="49.2" y="90.3">ATmega328P-MU</text>
<text x="54" y="92.9">U1</text>
<text x="67.7" y="91.6">PC3</text>
<text x="67.7" y="94.1">PC4</text>
<text x="91.6" y="95.2">330</text>
<text x="91.6" y="93.4">R2</text>
<text x="213.7" y="95.9">J6</text>
<text x="61.3" y="99.2">RESET/PC6</text>
<text x="67.7" y="96.6">PC5</text>
<text x="99.8" y="101.9">LED</text>
<text x="100.2" y="96.6">D1</text>
<text x="201.4" y="98.7">Conn_01x02_Female_SV</text>
<text x="233.8" y="96.6">J7</text>
<text x="67.7" y="104.3">PD0</text>
<text x="67.7" y="106.8">PD1</text>
<text x="108.2" y="103.6">GND</text>
<text x="223.9" y="103.4">Conn_01x04_Female_SV</text>
<text x="247.6" y="106.4">GND</text>
<text x="67.7" y="111.9">PD3</text>
<text x="67.7" y="109.3">PD2</text>
<text x="67.7" y="119.5">PD6</text>
<text x="67.7" y="114.4">PD4</text>
<text x="67.7" y="117">PD5</text>
<text x="145.3" y="119">+5V</text>
<text x="59.6" y="126" transform="rotate(-90 59.6 126)">GND</text>
<text x="67.7" y="122">PD7</text>
<text x="213.2" y="121">+5V</text>
<text x="92.1" y="127">R3</text>
<text x="92.1" y="129.6">R4</text>
<text x="95.6" y="127">10k</text>
<text x="95.6" y="129.6">10k</text>
<text x="233.6" y="130.2">J8</text>
<text x="92.1" y="132.1">R5</text>
<text x="92.1" y="134.7">R6</text>
<text x="92.1" y="137.2">R7</text>
<text x="95.6" y="132.1">10k</text>
<text x="95.6" y="134.7">10k</text>
<text x="95.6" y="137.2">10k</text>
<text x="221.4" y="135.8">Conn_01x03_Female_Rele</text>
<text x="92.1" y="139.7">R8</text>
<text x="95.6" y="139.7">10k</text>
<text x="57.1" y="148.1">GND</text>
<text x="97.7" y="149.3">GND</text>
<text x="120.9" y="144.2">SW_DIP_x06</text>
<text x="124.3" y="146.5">SW1</text>
<text x="212.5" y="146.3">GND</text>
<text x="75.5" y="170.9">J9</text>
<text x="93.2" y="172.5">J10</text>
<text x="151.9" y="173.9">J11</text>
<text x="90.3" y="176.3">Conn_01x02_Female_CanBus</text>
<text x="151.9" y="176.2">RJ14</text>
<text x="56.3" y="185.9">GND +5V</text>
<text x="65.4" y="181.5">Conn_01x07_Female_CanBus</text>
<text x="130.1" y="189.3" transform="rotate(-90 130.1 189.3)">GND</text>
</g>
<g font-size="1.8" fill="#0000c2">
<text x="133.9" y="21.1">Salida Serial</text>
<text x="127.3" y="56.9">Programación ICSP</text>
<text x="200.9" y="56.6">Modulo Sensor Corriente</text>
<text x="215.4" y="87.9">Modulo Sensor Voltaje</text>
<text x="221.5" y="121.7">Modulo Relé</text>
<text x="92.2" y="159.8">Modulo CANBus con conector RJ11</text>
</g>
<g font-size="1.8">
<text x="103.9" y="170.4">H</text>
<text x="104.1" y="173">L</text>
</g>
</svg>
